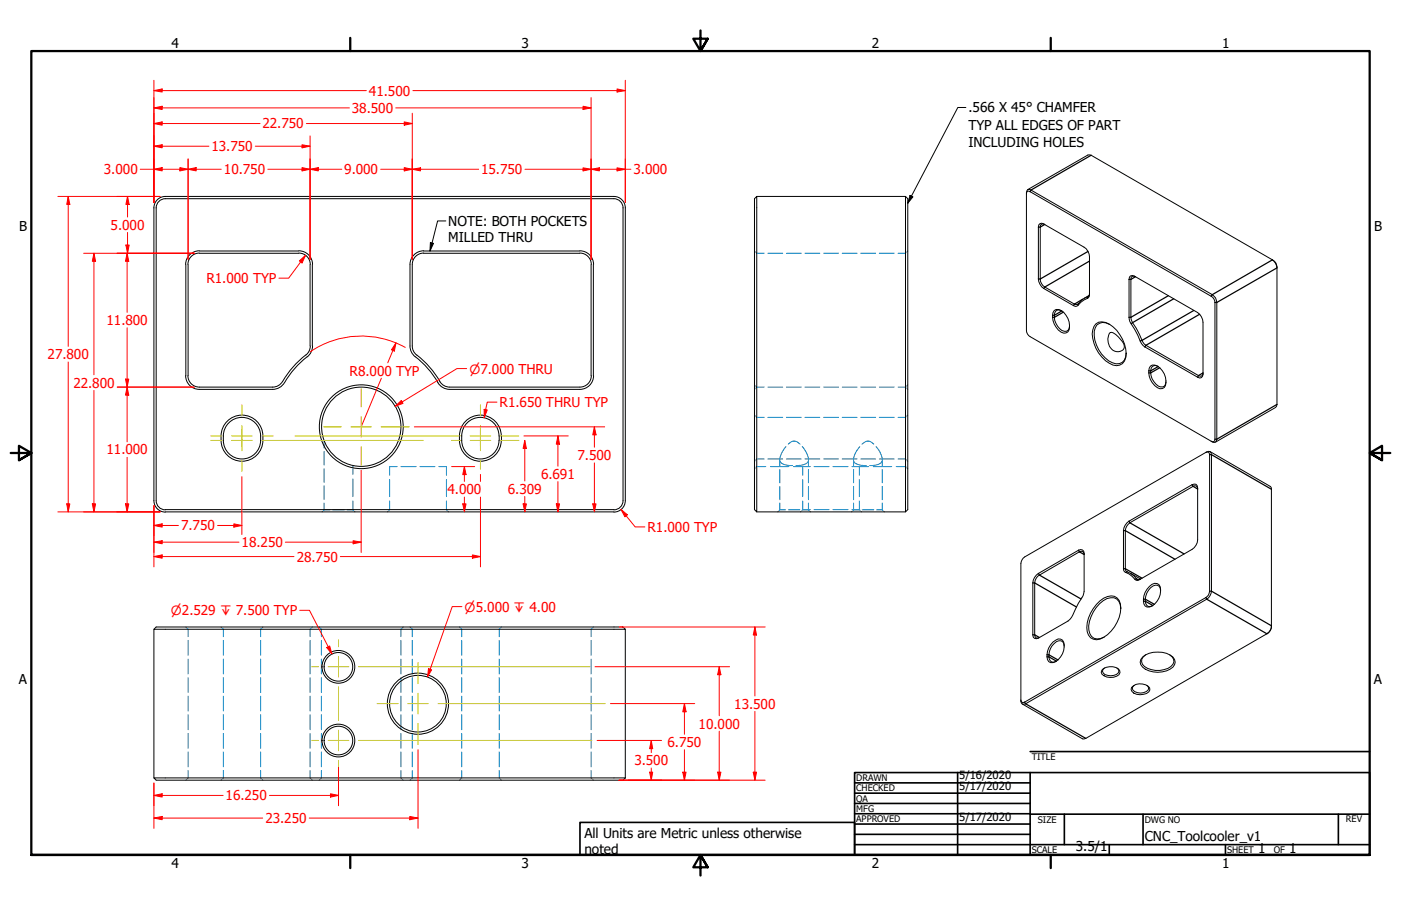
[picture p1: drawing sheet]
<svg xmlns="http://www.w3.org/2000/svg" width="432mm" height="279mm" viewBox="0 0 432 279" stroke-linecap="round" stroke-linejoin="round" font-family="sans-serif">
<!-- layer: Hidden (ANSI) -->
<g fill="none" stroke="#0080c0" stroke-width=".31">
<path d="M232.5 77.4l.2 .2M233 77.9l.2 .2h2.3M236.7 78.1h4.5M242.4 78.1h4.6M248.1 78.1h4.6M253.9 78.1h4.5M259.6 78.1h4.6M265.3 78.1h4.6M271 78.1h4.6M279.3 77.9l-.2 .2h-2.3M279.8 77.4l-.3 .2M232.5 118.7l.2 .2"/>
<path d="M232.7 119.8l-.2 .3M233 119.1l.2 .3M233.2 119.4l-.2 .2M233.2 119.4h2.3M236.7 119.4h4.5M242.4 119.4h4.6M248.1 119.4h4.6M253.9 119.4h4.5M259.6 119.4h4.6M265.3 119.4h4.6M271 119.4h4.6M276.8 119.4h2.3"/>
<path d="M279.1 119.4l.2 .2M279.3 119.1l-.2 .3M279.5 119.8l.3 .3M279.8 118.7l-.3 .2M99.9 136v2.2M99.9 139.2v4.2M232.5 128l.2 .2M233 128.5l.2 .2h2.3M236.7 128.7h4.5M242.3 137.7l-1.4 2-.6 1.7M242.4 128.7h4.6M243 137a2.2 2.2 0 0 1 3.6 0"/>
<path d="M247.3 137.7l1.3 2 .6 1.7M248.1 128.7h4.6M253.9 128.7h4.5M259.6 128.7h4.6M265 137.7l-1.3 2-.6 1.7M265.3 128.7h4.6M265.7 137a2.2 2.2 0 0 1 3.6 0M270 137.7l1 1.2 .9 2.5M271 128.7h4.6M279.3 128.5l-.2 .2h-2.3M279.8 128l-.3 .2M99.4 157.7l-.1 .2"/>
<path d="M99.9 157.2h1.8M99.9 157.2l-.2 .2M99.9 144.5v4.3M99.9 149.8v4.3M99.9 155.1v2.1M102.6 157.2h3.5M107 157.2h1.8M108.8 157.2l.2 .2M108.8 143.6v2.7M108.8 147.7v5.5M108.8 154.5v2.7M109.2 157.7l.2 .2"/>
<path d="M119.6 157.7l-.2 .2M120.1 154.5v2.7l-.3 .2M120.1 147.9v5.3M122.4 143.9h-2.3v2.7M123.6 143.9h4.7M129.4 143.9h4.6M135.3 143.9h2.3v2.7M137.6 154.5v2.7l.2 .2M137.6 147.9v5.3M138 157.7l.3 .2M232.7 144.3l-.2 .3M232.7 142l-.2 .2"/>
<path d="M235.5 141.5h-2.3l-.2 .3M236 143.9h-2.8l-.2 .2M236.7 141.5h4.5M237.5 143.9h5.6M239.9 157.7l-.2 .2M240.3 157.2h1.8M240.3 157.2l-.2 .2M240.3 141.7v2.1M240.3 144.8v4.1M240.3 150v4.1M240.3 155.1v2.1M240.5 142.4a4.4 4.4 0 0 0 3.7 1.2"/>
<path d="M242.4 141.5h4.6M243 157.2h3.5M244.5 143.9h5.2M246.9 157.7l-.2 .2M247.4 157.2h1.8M247.4 157.2h2.3M247.4 157.2l-.3 .2M247.4 143.9v2.7M247.4 147.9v5.3M247.4 154.5v2.7M248.1 141.5h4.6M249 142.4a4.4 4.4 0 0 1-3.7 1.2"/>
<path d="M249.2 157.2l.2 .2M249.2 141.7v2.1M249.2 144.8v4.1M249.2 150v4.1M249.2 155.1v2.1M249.6 157.7l.2 .2M250.9 143.9h4.6M250.9 157.2h4.6M253.9 141.5h4.5M256.7 143.9h4.7M256.7 157.2h4.7M259.6 141.5h4.6"/>
<path d="M262.6 143.9h5.1M262.6 157.2h2.3M262.6 157.7l-.2 .2M263.1 157.2h1.8M263.1 157.2l-.2 .2M263.1 141.7v2.1M263.1 144.8v4.1M263.1 150v4.1M263.1 155.1v2.1M263.2 142.4a4.4 4.4 0 0 0 3.8 1.2M264.9 157.2l.2 .2M264.9 143.9v2.7"/>
<path d="M264.9 147.9v5.3M264.9 154.5v2.7M265.3 141.5h4.6M265.4 157.7l.2 .2M265.7 157.2h3.6M269.1 143.9h5.7M270.2 157.2h1.7M271 141.5h4.6M271.8 142.4a4.2 4.2 0 0 1-3.8 1.2M271.9 157.2l.3 .2M271.9 141.7v2.1M271.9 144.8v4.1"/>
<path d="M271.9 150v4.1M271.9 155.1v2.1M272.4 157.7l.2 .2M276.2 143.9h2.9l.2 .2M276.8 141.5h2.3l.2 .3M279.5 142l.3 .2M279.5 144.3l.3 .3M57.3 193.4l.2 .2M57.7 193.8l.3 .3v2.2M58 197.5v4.6M68.1 193.4l.2 .2M68.6 193.8l.2 .3v2.2"/>
<path d="M68.8 197.5v4.6M80.3 197.5v4.6M80.6 193.8l-.3 .3v2.2M81 193.4l-.2 .2M95.6 197.5v4.6M95.8 193.8l-.2 .3v2.2M96.3 193.4l-.2 .2M98.4 193.4l.2 .2M98.9 193.8l.2 .3v2.2M99.1 197.5v4.6M123.6 197.5v4.6M123.8 193.8l-.2 .3v2.2"/>
<path d="M124.3 193.4l-.3 .2M126.4 193.4l.2 .2M126.9 193.8l.2 .3v2.2M127.1 197.5v4.6M141.6 193.4l.3 .2M142 193.8l.3 .3v2.2M142.3 197.5v4.6M153.9 197.5v4.6M154.1 193.8l-.2 .3v2.2M154.6 193.4l-.3 .2M182.2 197.5v4.6M182.4 193.8l-.2 .3v2.2"/>
<path d="M182.9 193.4l-.2 .2M58 203.3v4.5M58 209v4.6M58 214.7v4.6M68.8 203.3v4.5M68.8 209v4.6M68.8 214.7v4.6M80.3 203.3v4.5M80.3 209v4.6M80.3 214.7v4.6M95.6 203.3v4.5M95.6 209v4.6"/>
<path d="M95.6 214.7v4.6M99.1 203.3v4.5M99.1 209v4.6M99.1 214.7v4.6M123.6 203.3v4.5M123.6 209v4.6M123.6 214.7v4.6M127.1 203.3v4.5M127.1 209v4.6M127.1 214.7v4.6M142.3 203.3v4.5M142.3 209v4.6"/>
<path d="M142.3 214.7v4.6M153.9 203.3v4.5M153.9 209v4.6M153.9 214.7v4.6M182.2 203.3v4.5M182.2 209v4.6M182.2 214.7v4.6M58 237.6v2.3l-.3 .3M58 220.4v4.6M58 226.2v4.6M58 231.9v4.6M68.8 237.6v2.3l-.2 .3"/>
<path d="M68.8 220.4v4.6M68.8 226.2v4.6M68.8 231.9v4.6M80.3 237.6v2.3l.3 .3M80.3 220.4v4.6M80.3 226.2v4.6M80.3 231.9v4.6M95.6 237.6v2.3l.2 .3M95.6 220.4v4.6M95.6 226.2v4.6M95.6 231.9v4.6M99.1 237.6v2.3l-.2 .3"/>
<path d="M99.1 220.4v4.6M99.1 226.2v4.6M99.1 231.9v4.6M123.6 237.6v2.3l.2 .3M123.6 220.4v4.6M123.6 226.2v4.6M123.6 231.9v4.6M127.1 237.6v2.3l-.2 .3M127.1 220.4v4.6M127.1 226.2v4.6M127.1 231.9v4.6M142.3 237.6v2.3l-.3 .3"/>
<path d="M142.3 220.4v4.6M142.3 226.2v4.6M142.3 231.9v4.6M153.9 237.6v2.3l.2 .3M153.9 220.4v4.6M153.9 226.2v4.6M153.9 231.9v4.6M182.2 237.6v2.3l.2 .3M182.2 220.4v4.6M182.2 226.2v4.6M182.2 231.9v4.6M57.5 240.4l-.2 .2"/>
<path d="M68.3 240.4l-.2 .2M80.8 240.4l.2 .2M96.1 240.4l.2 .2M98.6 240.4l-.2 .2M124 240.4l.3 .2M126.6 240.4l-.2 .2M141.9 240.4l-.3 .2M154.3 240.4l.3 .2M182.7 240.4l.2 .2"/>
</g>
<!-- layer: Visible (ANSI) -->
<g fill="none" stroke="#000" stroke-width=".31">
<path d="M316.4 59.8l.3-.8 .8 .1 55.8 32.3a2.32 2.32 0 0 1 1.2 1.9v42.1l-.4 .7-.3 .2-.5-.2M316.7 58.5l1.1 .1 55.8 32.3a2.81 2.81 0 0 1 1.4 2.4l-.1 42.7a.97 .97 0 0 1-1.6 .1l-55.8-32.3a2.31 2.31 0 0 1-1.1-1.9v-42.5zM316.7 58.5l18.6-10.7 1 .1 55.9 32.2M61.4 78a3.5 3.5 0 0 0-3.5 3.6l.1 34.3a3.4 3.4 0 0 0 3.4 3.5M61.4 77.3a4.2 4.2 0 0 0-4.2 4.3l.1 34.3a4.1 4.1 0 0 0 4.1 4.2M61.5 78.1h30.6M61.5 77.4h30.6M92.1 78a3.5 3.5 0 0 1 3.5 3.6M92.1 77.3a4.2 4.2 0 0 1 4.2 4.3M130.6 78.1h48.1M130.6 77.4h48.1M130.6 78a3.5 3.5 0 0 0-3.5 3.6v25.1l.1 1.1 .8 1.3a28.9 28.9 0 0 1 7.9 9l1.5 1.1 1.2 .2h40.1a3.5 3.5 0 0 0 3.5-3.5"/>
<path d="M130.6 77.3a4.2 4.2 0 0 0-4.2 4.3v25.1l.2 1.3 .9 1.6a27.9 27.9 0 0 1 7.5 8.4M178.7 77.3a4.2 4.2 0 0 1 4.2 4.3M178.7 78a3.5 3.5 0 0 1 3.5 3.6M189.2 61.3a2.83 2.83 0 0 1 2.8 2.8v90.3M189.2 60.6a3.5 3.5 0 0 1 3.5 3.5v90.3M189.2 61.3h-138.2a2.83 2.83 0 0 0-2.9 2.8v90.3M189.2 60.6h-138.2a3.5 3.5 0 0 0-3.6 3.5v90.3M233.2 60.6v97.3l-.7-.7v-95.9zM233.2 60.6h45.9M279.1 60.6l.7 .7v95.9l-.7 .7zM320.2 69.3l.9-.5 .6 .3 12.4 7.1a3.8 3.8 0 0 1 1.7 2.9v11.8l-.3 .9a8.6 8.6 0 0 0-3.6 2.6l-1.1-.2-9.1-5.2a4 4 0 0 1-1.7-3zM322 69.2l-.6-.2-.4 .2-.3 .3-.1 .5v16a3 3 0 0 0 1.4 2.5l9.2 5.3 .8 .1a8 8 0 0 1 3.5-2.6l.3-.7"/>
<path d="M95.6 81.6v25.1M96.3 81.6v25.1M182.2 81.6v34.3M182.9 81.6v34.3M324.9 95.8a2.21 2.21 0 0 1 3 .5 5.2 5.2 0 0 1 1.2 6.1 2.05 2.05 0 0 1-2.9-.6 5.2 5.2 0 0 1-1.3-6zM327.2 95.8a1.37 1.37 0 0 0-1.6 0 1.37 1.37 0 0 0-.6 1.4 4.9 4.9 0 0 0 3 5 1.37 1.37 0 0 0 1.6-1.6M335.7 91.1l-1.6 .9M337.8 99.9a3.5 3.5 0 0 1 4.1 0 11.1 11.1 0 0 1 5.1 10.4 3.1 3.1 0 0 1-5.1 1.7 10.8 10.8 0 0 1-5.1-10.3l.4-1.1zM348.4 85.1l.6-.1 .6 .2 19.5 11.2a4 4 0 0 1 1.7 3v16l-.2 .6-.3 .5-.5 .1-.7-.3-16.2-9.3a5.9 5.9 0 0 1-2.3-3.7l-.9-1.8a5.6 5.6 0 0 1-1.7-3.6v-11.7zM349.9 85.3l-1-.1-.3 .4v12.3a6 6 0 0 0 1.6 3.3l1 1.9a5.6 5.6 0 0 0 2 3.4l16.2 9.3 1 .2 .4-1M392.2 80.1a2.51 2.51 0 0 1 1.4 2.5l-.2 42.7-.3 .4-18.5 10.6M392.2 80.1a3.5 3.5 0 0 1 1.4 2.5"/>
<path d="M87.1 117.6l-1.3 1.3-1.8 .5h-22.5M87.7 118l-1.3 1.3-1.7 .7-23.2 .1M95.6 106.7l-.1 1.1-.8 1.3a28.3 28.3 0 0 0-7.6 8.5M96.3 106.7l-.2 1.3-.9 1.6a27.9 27.9 0 0 0-7.5 8.4M182.9 115.9a4.2 4.2 0 0 1-4.2 4.2h-40.1l-1.8-.4-1.1-.7-.8-1M341.9 102.9l.3-.3a4.8 4.8 0 0 1 3.6 2.6 1.83 1.83 0 0 1 .6 2.3 1.83 1.83 0 0 1-2.2 1 3.8 3.8 0 0 1-2.3-5.6zM342 100.1a2.91 2.91 0 0 0-3-.4 2.91 2.91 0 0 0-1.8 2.5 10.3 10.3 0 0 0 5.7 9.7 2.86 2.86 0 0 0 3.1-.2 2.86 2.86 0 0 0 1.1-2.9M354.6 112.9a2.2 2.2 0 0 1 2.9 .6 5.1 5.1 0 0 1 1.3 6 2.04 2.04 0 0 1-2.9-.6 5.1 5.1 0 0 1-1.3-6zM356.9 113a1.58 1.58 0 0 0-1.9 .2 1.58 1.58 0 0 0-.4 1.8 5 5 0 0 0 3.1 4.3l1.2-.2 .4-1.4M68.1 135.8a6.6 6.6 0 0 1 6.5-7.8 6.6 6.6 0 0 1 6.4 7.8M68.1 135.8a6.4 6.4 0 0 0 6.5 6.4 6.4 6.4 0 0 0 6.4-6.4M68.8 135.8a5.9 5.9 0 0 1 5.8-7.1 5.9 5.9 0 0 1 5.7 7.1"/>
<path d="M68.8 135.8a5.7 5.7 0 0 0 5.8 5.7 5.7 5.7 0 0 0 5.7-5.7M141.6 135.8a6.4 6.4 0 0 0 6.4 6.4 6.4 6.4 0 0 0 6.5-6.4M142.3 135.8a5.7 5.7 0 0 0 5.7 5.7 5.7 5.7 0 0 0 5.8-5.7M153.8 134.5a5.8 5.8 0 0 0-6.5-5.7 5.8 5.8 0 0 0-5 7M153.9 134.4v1.4M154.5 134.5a6.5 6.5 0 0 0-7.2-6.4 6.5 6.5 0 0 0-5.7 7.7M154.6 134.4v1.4M371.7 139.5l.8-.1 .3 .8v42.1a2.31 2.31 0 0 1-1.1 2l-55.9 32.2-.8 .1-.4-.7M372.9 139.3l18.9 11 .1 42.7a2.51 2.51 0 0 1-1.4 2.5M47.4 154.4a3.5 3.5 0 0 0 3.6 3.5M48.1 154.4a2.83 2.83 0 0 0 2.9 2.8M50.9 157.2h138.3"/>
<path d="M50.9 157.9h138.3M192 154.4a2.83 2.83 0 0 1-2.8 2.8M192.7 154.4a3.5 3.5 0 0 1-3.5 3.5M233.2 157.9h45.9M369.1 150.8l-.4-.9-1 .1-19.5 11.2a3.2 3.2 0 0 0-1.4 2.4v11.8l.3 .7a8 8 0 0 1 3.5 2.7l.9-.2M315.3 172.1l56.4-32.6 1.2-.2 .5 .9v42.1a3.3 3.3 0 0 1-1.5 2.5l-55.8 32.2-1 .1-.5-.9v-42.5zM319.4 177.4l13-7.7 .7-.2 .5 .1 .4 .4 .1 .7v11.7a6.5 6.5 0 0 1-1.7 3.7l-.9 1.7a7 7 0 0 1-2.3 3.7l-9.2 5.3-.6 .2-.6-.2-.3-.3-.2-16.7 .2-.9zM334.1 171l-.4-.9-.5-.1-.5 .2-12.3 7.2a3.1 3.1 0 0 0-1.5 2.4v16l.4 .9 1.1-.1M347.3 161.2l20.1-11.7 1.2-.1 .4 .4 .1 .7v16a3.8 3.8 0 0 1-1.7 2.9l-16.2 9.4-1.1 .1a8.9 8.9 0 0 0-3.5-2.6l-.3-.9v-11.8l.1-.8zM348.5 176.8l3 1.8M47.4 194.1l.7-.7h143.9l.7 .7M324.5 198l.9-.6a1.58 1.58 0 0 1 1.8-.2 1.58 1.58 0 0 1 .8 1.7 5.4 5.4 0 0 1-3.5 5.4 1.52 1.52 0 0 1-1.8-1.7 5.6 5.6 0 0 1 1.8-4.6z"/>
<path d="M328 199.2a1.45 1.45 0 0 0-.7-1.5 1.45 1.45 0 0 0-1.7 .2 4.7 4.7 0 0 0-1.9 5.9l1.1 .4 .7-.2M337.9 186.4a5.9 5.9 0 0 1 5.6-2.5 3.4 3.4 0 0 1 1.9 3.6 11.1 11.1 0 0 1-6.4 9.6 3.1 3.1 0 0 1-4-3.6 11.2 11.2 0 0 1 2.9-7.1zM345.4 187.6a2.91 2.91 0 0 0-1.1-2.8 2.91 2.91 0 0 0-3.1-.2 10.6 10.6 0 0 0-5.6 9.7 2.89 2.89 0 0 0 1.7 2.6 2.89 2.89 0 0 0 3.1-.4M354.3 180.8a1.88 1.88 0 0 1 3.3 .1 5.4 5.4 0 0 1-3.3 6.3 1.52 1.52 0 0 1-1.9-1.8 5.6 5.6 0 0 1 1.9-4.6zM357.7 182.1a1.45 1.45 0 0 0-.7-1.5 1.45 1.45 0 0 0-1.7 .1 4.7 4.7 0 0 0-1.9 6l1.1 .4 .7-.3M390.5 195.5l-56.4 32.4-.5-.1-18.5-10.7M391.9 193a3 3 0 0 1-1.4 2.5M339.6 206.7a3.8 3.8 0 0 1 5.5 .2l.1 .6a3.2 3.2 0 0 1-4.1 1.3l-1.4-.8-.3-.7zM340.4 206l-.5 .5-.1 .5a2.21 2.21 0 0 0 2.5 1.4 2.33 2.33 0 0 0 2.6-1.4l-.2-.5-.5-.5M348.7 212a3.8 3.8 0 0 1 5.6 .2 1.71 1.71 0 0 1-1.9 1.9 3.1 3.1 0 0 1-3.8-1.4zM349.6 211.3l-.5 .5-.1 .5a2.95 2.95 0 0 0 5 0l-.1-.5-.5-.5M352.2 202.6a7.9 7.9 0 0 1 9.3 0 2.22 2.22 0 0 1-.9 3.8 7.8 7.8 0 0 1-8.4-.7 1.97 1.97 0 0 1 0-3.1z"/>
<path d="M353.1 201.9a2.22 2.22 0 0 0-1.2 2.3 2.22 2.22 0 0 0 1.8 1.9 6.9 6.9 0 0 0 7.8-1.2 2.05 2.05 0 0 0-1-3M47.4 239.9h145.3l-.7 .7h-143.9zM47.4 239.9v-45.8h145.3v45.8"/>
<circle cx="111.3" cy="131.6" r="12.2"/>
<circle cx="111.3" cy="131.6" r="12.9"/>
<circle cx="104.3" cy="205.6" r="4.4"/>
<circle cx="104.3" cy="205.6" r="5"/>
<circle cx="128.8" cy="217" r="9.4"/>
<circle cx="128.8" cy="217" r="8.7"/>
<circle cx="104.3" cy="228.4" r="4.4"/>
<circle cx="104.3" cy="228.4" r="5"/>
</g>
<!-- layer: Visible Narrow (ANSI) -->
<g fill="none" stroke="#000" stroke-width=".38">
<path d="M336.3 47.9l-18.5 10.7-.3 .5M322 69.2l-1.4 .8h-.6M335.3 77.5l-14.7 8.5h-.6M327.3 95.9l-2.3 1.3h-.6M327.7 96.3l-2.7 1.6h-.6M332.4 93.7l-.1 .4M333.7 92.3l-2.5 1.5-.4 .4M335.5 91.4l-.3 .1v.5M335.8 80.5l-13.8 8-.3 .5M349.9 85.3l-1.3 .9h-.6M360.1 91.2l-11.5 6.7h-.6M361.8 92.1l-13.2 7.7"/>
<path d="M367.9 95.8l-16.5 9.4M369.8 96.9l-16.6 9.6-.3 .5M392.2 80.1l-18.6 10.8-.3 .5M393.6 82.6l-18.6 10.7h-.5M357 113l-2.4 1.4h-.5M357.4 113.4l-2.8 1.6h-.5M370.8 115l-1.4 .8-.3 .5M393.6 124.7l-18.6 10.7h-.5M367.4 149.5l.3 .5 1.4 .8M372.8 140.2h.6l18.5 10.7M318.3 179.8h.6l12.9 7.4M320 176.8l.4 .6 12.8 7.3"/>
<path d="M332.4 169.7l.3 .5 1.4 .8M346.3 163.6h.5l15.3 8.9M346.3 175.4h.5l5.2 2.9M347.4 176.3l-.4 .2M348 160.7l.2 .5 16.7 9.6M349.8 178.6l.5-.1 .5 .3M318.3 195.8h.6l1.5 .8M352.4 185.4h.6l2.3 1.4M352.4 184.8h.6l2.8 1.6M371.7 184.3l.2 .5 18.6 10.7M372.8 182.3h.6l18.5 10.7M315.8 216.5l.3 .5 18.5 10.7"/>
<path d="M322.7 202.6h.6l2.3 1.3M322.7 201.9h.6l2.8 1.6"/>
</g>
<!-- layer: Border (ANSI) -->
<path d="M107.9 11.7v4M215.9 9.4v6.3l-2.2-3.8h4.4l-2.2 3.8 2.2-3.8M323.8 11.7v4M3.3 139.7h6.4l-3.9-2.2v4.4l3.9-2.2-3.9 2.2M428.5 139.7h-6.4l3.9-2.2v4.4l-3.9-2.2 3.9 2.2M9.7 263.7v-248h412.4v248h-412.4h412.4M107.9 263.7v4M218.1 267.5l-2.2-3.8 2.2 3.8h-4.4l2.2-3.8v6.3M323.8 263.7v4" fill="none" stroke="#000" stroke-width=".7"/>
<!-- layer: Title (ANSI) -->
<g fill="none" stroke="#000" stroke-width=".51">
<path d="M263.4 238.3h158.7v25.4h-158.7zM295.1 238.3v25.4M317.5 231.8h104.6M317.5 238.3v25.4M178.8 253.6h84.6v10.1h-84.6zM263.4 241.4h54.1M263.4 244.6h54.1M263.4 247.8h54.1M263.4 251h54.1M263.4 254.1h54.1M263.4 257.3h54.1M317.5 251.1h104.6"/>
<path d="M328 251.1v9.4M352.3 251.1v9.4M412.5 251.1v9.4M263.4 260.5h158.7M341.9 260.5v3.2M377.7 260.5v3.2"/>
</g>
<!-- layer: Center Mark (ANSI) -->
<g fill="none" stroke="#c6c600" stroke-width=".31">
<path d="M65 134.4h3.4M65 135.8h3.4M71.4 134.4h6.3M71.4 135.8h6.3M74.5 132.7v6.3M74.5 124.8v3.5M74.5 131.3v6.3M80.8 134.4h3.4M80.8 135.8h49.6M90.9 134.4h51M139.1 135.8h2.8M144.9 134.4h6.4"/>
<path d="M144.9 135.8h6.4M148.1 132.7v6.3M148.1 124.8v3.5M148.1 131.3v6.3M154.2 134.4h5.7M154.2 135.8h5.8M74.5 142v3.4M148.1 142v2.7M104.3 197.4v2.1M96.1 205.6h2.1M101.2 205.6h6.3M104.3 202.4v6.4"/>
<path d="M104.3 211.8v10.4M110.5 205.6h71.3M116.2 217h6.5M125.7 217h6.3M128.8 204.3v6.5M128.8 213.8v6.4M135 217h51.6M96.1 228.3h2.1M101.2 228.3h6.3M104.3 225.2v6.3M104.3 234.5v2.1M110.5 228.3h71.9"/>
<path d="M128.8 223.1v6.5"/>
</g>
<!-- layer: Dimension (ANSI) -->
<path d="M47.4 27.9h2.6" fill="none" stroke="#f00" stroke-width=".31"/>
<path d="M47.4 27.9l2.6-.5v1z" fill-rule="evenodd" fill="#f00"/>
<path d="M47.4 27.9l2.6-.5v1zM190.2 27.9h2.5" fill="none" stroke="#f00" stroke-width=".31"/>
<path d="M190.2 27.4l2.5 .5-2.5 .5z" fill-rule="evenodd" fill="#f00"/>
<path d="M47.4 24.8v37.7M50 27.9h62.9M127.3 27.9h62.9M190.2 27.4l2.5 .5-2.5 .5zM192.7 24.8v37.7M93.1 52.2h2.5" fill="none" stroke="#f00" stroke-width=".31"/>
<path d="M93.1 51.7l2.5 .5-2.5 .5z" fill-rule="evenodd" fill="#f00"/>
<path d="M58 52.2h2.5M93.1 51.7l2.5 .5-2.5 .5z" fill="none" stroke="#f00" stroke-width=".31"/>
<path d="M58 52.2l2.5-.5v1z" fill-rule="evenodd" fill="#f00"/>
<path d="M58 52.2l2.5-.5v1zM58 49v31M60.5 52.2h7.7M82.5 52.2h10.6M95.6 49v31M122 105.7l-.9 2.4" fill="none" stroke="#f00" stroke-width=".31"/>
<path d="M122 105.7l-.5 2.6-.9-.4z" fill-rule="evenodd" fill="#f00"/>
<path d="M95.6 52.2h2.5M117.5 116.6l-6.2 15M121.1 108.1l-1.6 3.8M122 105.7l-.5 2.6-.9-.4zM124.9 107.1a28 28 0 0 0-29.4 1.4" fill="none" stroke="#f00" stroke-width=".31"/>
<!-- layer: Center Mark (ANSI) -->
<path d="M111.3 119.8v5.7M99.7 131.6h5.5M108.1 131.6h6.4M111.3 128.5v6.3M111.3 137.8v5.6M117.5 131.6h8.6" fill="none" stroke="#c6c600" stroke-width=".31"/>
<!-- layer: Dimension (ANSI) -->
<path d="M95.6 52.2l2.5-.5v1z" fill-rule="evenodd" fill="#f00"/>
<path d="M95.6 52.2l2.5-.5v1zM124.6 52.2h2.5" fill="none" stroke="#f00" stroke-width=".31"/>
<path d="M124.6 51.7l2.5 .5-2.5 .5z" fill-rule="evenodd" fill="#f00"/>
<path d="M95.6 49v31M98.1 52.2h7.2M117.3 52.2h7.3M124.6 51.7l2.5 .5-2.5 .5zM127.1 52.2h2.5M127.1 49v31" fill="none" stroke="#f00" stroke-width=".31"/>
<path d="M127.1 52.2l2.5-.4v.9z" fill-rule="evenodd" fill="#f00"/>
<path d="M127.1 52.2l2.5-.4v.9zM179.7 52.2h2.5" fill="none" stroke="#f00" stroke-width=".31"/>
<path d="M179.7 51.8l2.5 .4-2.5 .5z" fill-rule="evenodd" fill="#f00"/>
<path d="M127.1 49v31M129.6 52.2h17.9M161.8 52.2h17.9M179.7 51.8l2.5 .4-2.5 .5zM182.2 52.2h2.5M182.2 49v31" fill="none" stroke="#f00" stroke-width=".31"/>
<path d="M182.2 52.2l2.5-.4v.9z" fill-rule="evenodd" fill="#f00"/>
<path d="M182.2 52.2l2.5-.4v.9zM190.2 52.2h2.5" fill="none" stroke="#f00" stroke-width=".31"/>
<path d="M190.2 51.8l2.5 .4-2.5 .5z" fill-rule="evenodd" fill="#f00"/>
<path d="M182.2 49v31M184.7 52.2h5.5M190.2 51.8l2.5 .4-2.5 .5zM192.7 52.2h1.7M192.7 49v13.5M161.7 155.4v2.5" fill="none" stroke="#f00" stroke-width=".31"/>
<path d="M161.2 155.4h1l-.5 2.5z" fill-rule="evenodd" fill="#f00"/>
<path d="M161.7 135.8v2.5M161.2 155.4h1l-.5 2.5z" fill="none" stroke="#f00" stroke-width=".31"/>
<path d="M161.7 135.8l.5 2.5h-1z" fill-rule="evenodd" fill="#f00"/>
<path d="M161.7 135.8l.5 2.5h-1zM161.7 138.3v10M161.7 153.1v2.3M172 155.4v2.5" fill="none" stroke="#f00" stroke-width=".31"/>
<path d="M171.4 155.4h1.1l-.5 2.5z" fill-rule="evenodd" fill="#f00"/>
<path d="M172 134.4v2.6M171.4 155.4h1.1l-.5 2.5z" fill="none" stroke="#f00" stroke-width=".31"/>
<path d="M172 134.4l.5 2.6h-1.1z" fill-rule="evenodd" fill="#f00"/>
<path d="M161.5 134.4h13.6M172 134.4l.5 2.6h-1.1zM172 137v6.8M172 148.5v6.9M183.2 155.4v2.5" fill="none" stroke="#f00" stroke-width=".31"/>
<path d="M182.7 155.4h1l-.5 2.5z" fill-rule="evenodd" fill="#f00"/>
<path d="M183.2 131.6v2.5M182.7 155.4h1l-.5 2.5z" fill="none" stroke="#f00" stroke-width=".31"/>
<path d="M183.2 131.6l.5 2.5h-1z" fill-rule="evenodd" fill="#f00"/>
<path d="M47.4 52.2h2.6M127.7 131.6h20.3M148.2 131.6h38.2M183.2 131.6l.5 2.5h-1zM183.2 134.1v3.8M183.2 142.7v12.7" fill="none" stroke="#f00" stroke-width=".31"/>
<path d="M47.4 52.2l2.6-.5v1z" fill-rule="evenodd" fill="#f00"/>
<path d="M47.4 52.2l2.6-.5v1zM55.4 52.2h2.6" fill="none" stroke="#f00" stroke-width=".31"/>
<path d="M55.4 51.7l2.6 .5-2.6 .5z" fill-rule="evenodd" fill="#f00"/>
<path d="M43.2 52.2h4.2M47.4 49v13.5M47.4 45.1h2.6M50 52.2h5.4M55.4 51.7l2.6 .5-2.6 .5zM58 49v31" fill="none" stroke="#f00" stroke-width=".31"/>
<path d="M47.4 45.1l2.6-.5v1z" fill-rule="evenodd" fill="#f00"/>
<path d="M47.4 45.1l2.6-.5v1zM93.1 45.1h2.5" fill="none" stroke="#f00" stroke-width=".31"/>
<path d="M93.1 44.6l2.5 .5-2.5 .5z" fill-rule="evenodd" fill="#f00"/>
<path d="M47.4 38.1h2.6M47.4 41.9v20.6M50 45.1h14.4M78.7 45.1h14.4M93.1 44.6l2.5 .5-2.5 .5zM95.6 41.9v38.1" fill="none" stroke="#f00" stroke-width=".31"/>
<path d="M47.4 38.1l2.6-.5v1z" fill-rule="evenodd" fill="#f00"/>
<path d="M47.4 38.1l2.6-.5v1zM124.6 38.1h2.5" fill="none" stroke="#f00" stroke-width=".31"/>
<path d="M124.6 37.6l2.5 .5-2.5 .5z" fill-rule="evenodd" fill="#f00"/>
<path d="M47.4 34.9v27.6M47.4 33.3h2.6M50 38.1h30.1M94.4 38.1h30.2M124.6 37.6l2.5 .5-2.5 .5zM127.1 34.9v45.1" fill="none" stroke="#f00" stroke-width=".31"/>
<path d="M47.4 33.3l2.6-.5v1z" fill-rule="evenodd" fill="#f00"/>
<path d="M47.4 33.3l2.6-.5v1zM179.7 33.3h2.5" fill="none" stroke="#f00" stroke-width=".31"/>
<path d="M179.7 32.8l2.5 .5-2.5 .5z" fill-rule="evenodd" fill="#f00"/>
<path d="M47.4 30.1v32.4M50 33.3h57.7M122 33.3h57.7M179.7 32.8l2.5 .5-2.5 .5zM182.2 30.1v49.9M39.2 155.4v2.5" fill="none" stroke="#f00" stroke-width=".31"/>
<path d="M38.7 155.4h1l-.5 2.5z" fill-rule="evenodd" fill="#f00"/>
<path d="M39.2 119.4v2.5M38.7 155.4h1l-.5 2.5z" fill="none" stroke="#f00" stroke-width=".31"/>
<path d="M39.2 119.4l.5 2.5h-1z" fill-rule="evenodd" fill="#f00"/>
<path d="M36.1 119.4h23.8M39.2 119.4l.5 2.5h-1zM39.2 121.9v14.4M29 155.4v2.5M36 157.9h13.3M39.2 141v14.4" fill="none" stroke="#f00" stroke-width=".31"/>
<path d="M28.4 155.4h1.1l-.5 2.5z" fill-rule="evenodd" fill="#f00"/>
<path d="M29 78.1v2.5M28.4 155.4h1.1l-.5 2.5z" fill="none" stroke="#f00" stroke-width=".31"/>
<path d="M29 78.1l.5 2.5h-1.1z" fill-rule="evenodd" fill="#f00"/>
<path d="M25.8 78.1h34.1M29 78.1l.5 2.5h-1.1zM29 80.6v35M29 120.4v35M21 155.4v2.5M25.8 157.9h23.5" fill="none" stroke="#f00" stroke-width=".31"/>
<path d="M20.6 155.4h.9l-.5 2.5z" fill-rule="evenodd" fill="#f00"/>
<path d="M21 60.6v2.5M20.6 155.4h.9l-.5 2.5z" fill="none" stroke="#f00" stroke-width=".31"/>
<path d="M21 60.6l.5 2.5h-.9z" fill-rule="evenodd" fill="#f00"/>
<path d="M17.8 60.6h31.5M21 60.6l.5 2.5h-.9zM21 63.1v43.7M21 111.6v43.8M17.8 157.9h31.5M47.4 162.1h2.6" fill="none" stroke="#f00" stroke-width=".31"/>
<path d="M47.4 162.1l2.6-.6v1.1z" fill-rule="evenodd" fill="#f00"/>
<path d="M47.4 162.1l2.6-.6v1.1zM72.1 162.1h2.4" fill="none" stroke="#f00" stroke-width=".31"/>
<path d="M72.1 161.5l2.4 .6-2.4 .5z" fill-rule="evenodd" fill="#f00"/>
<path d="M47.4 156v9.2M74.5 147v17.8M47.4 167.2h2.6M50 162.1h5M67.1 162.1h5M72.1 161.5l2.4 .6-2.4 .5z" fill="none" stroke="#f00" stroke-width=".31"/>
<path d="M47.4 167.2l2.6-.4v.9z" fill-rule="evenodd" fill="#f00"/>
<path d="M47.4 167.2l2.6-.4v.9zM108.8 167.2h2.5" fill="none" stroke="#f00" stroke-width=".31"/>
<path d="M108.8 166.8l2.5 .4-2.5 .5z" fill-rule="evenodd" fill="#f00"/>
<path d="M47.4 156v14.4M111.3 145v25.4M47.4 171.6h2.6M50 167.2h23.7M87.9 167.2h20.9M108.8 166.8l2.5 .4-2.5 .5z" fill="none" stroke="#f00" stroke-width=".31"/>
<path d="M47.4 171.6l2.6-.5v1z" fill-rule="evenodd" fill="#f00"/>
<path d="M47.4 171.6l2.6-.5v1zM145.6 171.6h2.5" fill="none" stroke="#f00" stroke-width=".31"/>
<path d="M145.6 171.1l2.5 .5-2.5 .5z" fill-rule="evenodd" fill="#f00"/>
<path d="M39.2 116.9v2.5M47.4 156v18.8M148.1 146.3v2.2M148.1 153.3v21.5M50 171.6h40.6M104.9 171.6h40.7M145.6 171.1l2.5 .5-2.5 .5z" fill="none" stroke="#f00" stroke-width=".31"/>
<path d="M38.7 116.9h1l-.5 2.5z" fill-rule="evenodd" fill="#f00"/>
<path d="M39.2 78.1v2.5M38.7 116.9h1l-.5 2.5z" fill="none" stroke="#f00" stroke-width=".31"/>
<path d="M39.2 78.1l.5 2.5h-1z" fill-rule="evenodd" fill="#f00"/>
<path d="M36 78.1h23.9M39.2 78.1l.5 2.5h-1zM94.2 78.7l-1.6 2.1M39.2 80.6v15.7M36.1 119.4h23.8M39.2 101.1v15.8" fill="none" stroke="#f00" stroke-width=".31"/>
<path d="M92.3 80.5l1.9-1.8-1.1 2.4z" fill-rule="evenodd" fill="#f00"/>
<path d="M92.3 80.5l1.9-1.8-1.1 2.4zM92.6 80.8l-3.6 5h-3M191.4 157.1l1.6 2" fill="none" stroke="#f00" stroke-width=".31"/>
<path d="M191.4 157.1l2 1.7-.8 .6z" fill-rule="evenodd" fill="#f00"/>
<path d="M191.4 157.1l2 1.7-.8 .6zM193 159.1l2.8 3.4h3M232.7 193.4v2.4" fill="none" stroke="#f00" stroke-width=".31"/>
<path d="M232.7 193.4l.5 2.4h-1z" fill-rule="evenodd" fill="#f00"/>
<path d="M232.7 193.4l.5 2.4h-1zM232.7 238.1v2.5" fill="none" stroke="#f00" stroke-width=".31"/>
<path d="M232.2 238.1h1l-.5 2.5z" fill-rule="evenodd" fill="#f00"/>
<path d="M190.8 193.4h45M232.7 195.8v18.8M232.7 219.4v18.7M232.2 238.1h1l-.5 2.5zM47.4 245.3h2.6M193.6 240.6h42.2" fill="none" stroke="#f00" stroke-width=".31"/>
<path d="M47.4 245.3l2.6-.5v1z" fill-rule="evenodd" fill="#f00"/>
<path d="M47.4 245.3l2.6-.5v1zM101.9 245.3h2.4" fill="none" stroke="#f00" stroke-width=".31"/>
<path d="M101.9 244.8l2.4 .5-2.4 .5z" fill-rule="evenodd" fill="#f00"/>
<path d="M104.3 236.6v11.9M47.4 241.5v7M47.4 252.3h2.6M50 245.3h18.8M83.1 245.3h18.8M101.9 244.8l2.4 .5-2.4 .5z" fill="none" stroke="#f00" stroke-width=".31"/>
<path d="M47.4 252.3l2.6-.5v1z" fill-rule="evenodd" fill="#f00"/>
<path d="M47.4 252.3l2.6-.5v1zM126.3 252.3h2.5" fill="none" stroke="#f00" stroke-width=".31"/>
<path d="M126.3 251.8l2.5 .5-2.5 .5z" fill-rule="evenodd" fill="#f00"/>
<path d="M128.8 231.2v24.3M200.7 238.1v2.5M47.4 241.5v14M50 252.3h31M95.3 252.3h31M126.3 251.8l2.5 .5-2.5 .5z" fill="none" stroke="#f00" stroke-width=".31"/>
<path d="M200.2 238.1h1l-.5 2.5z" fill-rule="evenodd" fill="#f00"/>
<path d="M200.2 238.1h1l-.5 2.5zM200.7 228.3v2.6" fill="none" stroke="#f00" stroke-width=".31"/>
<path d="M200.7 228.3l.5 2.6h-1z" fill-rule="evenodd" fill="#f00"/>
<path d="M184 228.3h19.9M200.7 228.3l.5 2.6h-1zM200.7 230.9v1.2M200.7 236.9v1.2M210.9 238.1v2.5M190.8 240.6h13.1" fill="none" stroke="#f00" stroke-width=".31"/>
<path d="M210.4 238.1h1.1l-.6 2.5z" fill-rule="evenodd" fill="#f00"/>
<path d="M210.9 217v2.5M210.4 238.1h1.1l-.6 2.5z" fill="none" stroke="#f00" stroke-width=".31"/>
<path d="M210.9 217l.6 2.5h-1.1z" fill-rule="evenodd" fill="#f00"/>
<path d="M188.2 217h25.9M210.9 217l.6 2.5h-1.1zM210.9 219.5v6.9M210.9 231.2v6.9M221.7 238.1v2.5M190.8 240.6h23.3" fill="none" stroke="#f00" stroke-width=".31"/>
<path d="M221.2 238.1h1l-.5 2.5z" fill-rule="evenodd" fill="#f00"/>
<path d="M221.7 205.6v2.5M221.2 238.1h1l-.5 2.5z" fill="none" stroke="#f00" stroke-width=".31"/>
<path d="M221.7 205.6l.5 2.5h-1z" fill-rule="evenodd" fill="#f00"/>
<path d="M124 124l-2.2 1.3M183.4 205.6h41.5M221.7 205.6l.5 2.5h-1zM221.7 208.1v12.6M221.7 225.5v12.6M190.8 240.6h34.1" fill="none" stroke="#f00" stroke-width=".31"/>
<path d="M121.8 125.3l1.9-1.8 .5 .9z" fill-rule="evenodd" fill="#f00"/>
<path d="M143.8 113.7h-3l-16.8 10.3M121.8 125.3l1.9-1.8 .5 .9zM149.7 126.4l-.5 2.4" fill="none" stroke="#f00" stroke-width=".31"/>
<path d="M149.2 126.2l1 .2-1 2.4z" fill-rule="evenodd" fill="#f00"/>
<path d="M39.3 60.6v2.5M149.2 126.2l1 .2-1 2.4zM153.2 124h-3l-.5 2.4" fill="none" stroke="#f00" stroke-width=".31"/>
<path d="M39.3 60.6l.5 2.5h-1z" fill-rule="evenodd" fill="#f00"/>
<path d="M39.3 60.6l.5 2.5h-1zM39.3 75.6v2.5" fill="none" stroke="#f00" stroke-width=".31"/>
<path d="M38.8 75.6h1l-.5 2.5z" fill-rule="evenodd" fill="#f00"/>
<path d="M36.1 60.6h13.2M36.1 78.1h23.8M38.8 75.6h1l-.5 2.5zM39.3 63.1v3.8M39.3 71.7v3.9M132.6 206.4l-.8 2.3" fill="none" stroke="#f00" stroke-width=".31"/>
<path d="M132.1 206.2l.9 .4-1.2 2.1z" fill-rule="evenodd" fill="#f00"/>
<path d="M101.2 199.5l1.1 2.2M142.4 187.1h-3l-6.8 19.3M132.1 206.2l.9 .4-1.2 2.1z" fill="none" stroke="#f00" stroke-width=".31"/>
<path d="M100.7 199.7l.9-.5 .7 2.5z" fill-rule="evenodd" fill="#f00"/>
<path d="M143.1 143.9v2.5M92.4 188.2h3l5.8 11.3M100.7 199.7l.9-.5 .7 2.5z" fill="none" stroke="#f00" stroke-width=".31"/>
<!-- layer: Symbol (ANSI) -->
<path d="M297.7 33.1h-2.5l-15.4 29.6M132.7 74.8l.9 .3-1.1 2.3zM137.4 68.1h-2.5l-2.4 9.3M280.5 60.3l.9 .4-1.6 2z" fill="none" stroke="#000" stroke-width=".31"/>
<g fill="#000">
<path d="M132.7 74.8l.9 .3-1.1 2.3z" fill-rule="evenodd"/>
<path d="M280.5 60.3l.9 .4-1.6 2z" fill-rule="evenodd"/>
</g>
<!-- layer: Dimension (ANSI) -->
<path d="M143.1 143.9l.5 2.5h-1z" fill-rule="evenodd" fill="#f00"/>
<path d="M143.1 143.9l.5 2.5h-1zM143.1 155.4v2.5" fill="none" stroke="#f00" stroke-width=".31"/>
<path d="M142.6 155.4h1l-.5 2.5z" fill-rule="evenodd" fill="#f00"/>
<path d="M139.2 143.9h7.1M142.6 155.4h1l-.5 2.5zM143.1 146.4v2.1M143.1 153.3v2.1" fill="none" stroke="#f00" stroke-width=".31"/>
<g font-size="4.2">
<text x="52.8" y="14.7">4</text>
<text x="160.8" y="14.7">3</text>
<text x="268.7" y="14.7">2</text>
<text x="376.7" y="14.7">1</text>
<text x="298.5" y="34.7">.566 X 45° CHAMFER</text>
<text x="298.5" y="40">TYP ALL EDGES OF PART</text>
<text x="298.5" y="45.3">INCLUDING HOLES</text>
<text x="5.9" y="71.4">B</text>
<text x="138.2" y="69.7">NOTE: BOTH POCKETS</text>
<text x="423.5" y="71.4">B</text>
<text x="138.2" y="74.7">MILLED THRU</text>
<text x="5.8" y="211.1">A</text>
<text x="423.4" y="211.1">A</text>
<text x="180.1" y="258.4">All Units are Metric unless otherwise</text>
<text x="180.1" y="263.5">noted</text>
<text x="331.6" y="262.5">3.5/1</text>
<text x="352.8" y="259.3">CNC_Toolcooler_v1</text>
<text x="387.7" y="263.1">1</text>
<text x="397.4" y="263.1">1</text>
<text x="52.8" y="267.7">4</text>
<text x="160.8" y="267.7">3</text>
<text x="268.7" y="267.7">2</text>
<text x="376.7" y="267.7">1</text>
</g>
<g font-size="4.2" fill="#f00">
<text x="113.7" y="29.5">41.500</text>
<text x="108.5" y="34.8">38.500</text>
<text x="80.9" y="39.6">22.750</text>
<text x="65.2" y="46.6">13.750</text>
<text x="32" y="53.7">3.000</text>
<text x="69" y="53.7">10.750</text>
<text x="106.1" y="53.7">9.000</text>
<text x="148.3" y="53.7">15.750</text>
<text x="195.3" y="53.7">3.000</text>
<text x="34.1" y="70.9">5.000</text>
<text x="63.6" y="87.3">R1.000 TYP</text>
<text x="32.8" y="100.3">11.800</text>
<text x="14.7" y="110.7">27.800</text>
<text x="22.6" y="119.5">22.800</text>
<text x="107.8" y="115.8">R8.000 TYP</text>
<text x="154" y="125.5">R1.650 THRU TYP</text>
<text x="32.8" y="140.1">11.000</text>
<text x="178" y="141.9">7.500</text>
<text x="166.8" y="147.7">6.691</text>
<text x="137.9" y="152.4">4.000</text>
<text x="156.5" y="152.3">6.309</text>
<text x="55.8" y="163.6">7.750</text>
<text x="199.6" y="164">R1.000 TYP</text>
<text x="74.4" y="168.7">18.250</text>
<text x="91.4" y="173.2">28.750</text>
<text x="226.3" y="218.5">13.500</text>
<text x="215.3" y="224.7">10.000</text>
<text x="205.7" y="230.3">6.750</text>
<text x="195.5" y="236">3.500</text>
<text x="69.5" y="246.8">16.250</text>
<text x="81.8" y="253.8">23.250</text>
</g>
<g font-size="3.9" fill="#f00">
<text x="144.7" y="115.2">⌀7.000 THRU</text>
<text x="52.6" y="189.7">⌀2.529 ↧ 7.500 TYP</text>
<text x="143.2" y="188.6">⌀5.000 ↧ 4.00</text>
</g>
<g font-size="3.5">
<text x="295.7" y="240.3">5/16/2020</text>
<text x="295.7" y="243.5">5/17/2020</text>
<text x="295.7" y="253">5/17/2020</text>
</g>
<g font-size="2.8">
<text x="318" y="234.3">TITLE</text>
<text x="263.9" y="240.8">DRAWN</text>
<text x="263.9" y="244">CHECKED</text>
<text x="263.9" y="247.2">QA</text>
<text x="263.9" y="250.4">MFG</text>
<text x="263.9" y="253.6">APPROVED</text>
<text x="319.9" y="253.7">SIZE</text>
<text x="352.8" y="253.7">DWG NO</text>
<text x="414.8" y="253.6">REV</text>
<text x="318" y="263.1">SCALE</text>
<text x="378.2" y="263.1">SHEET</text>
<text x="392.6" y="263.1">OF</text>
</g>
</svg>
